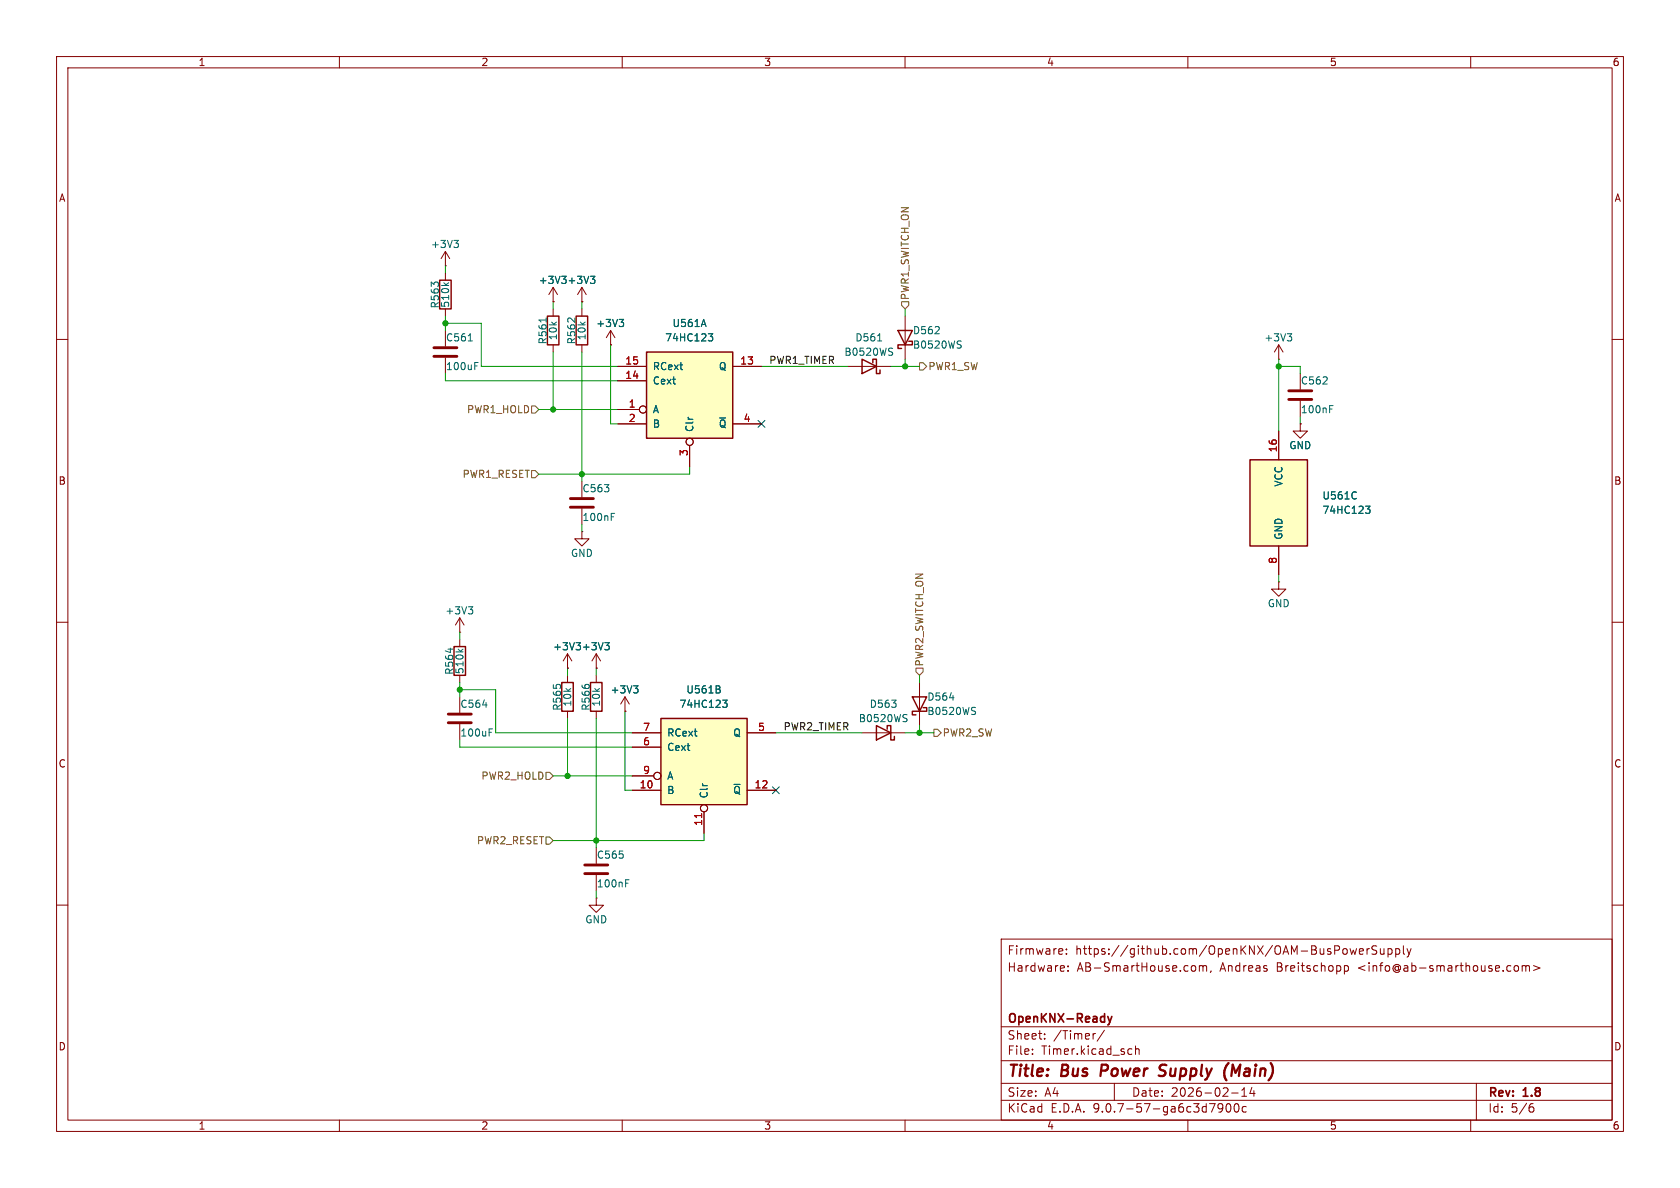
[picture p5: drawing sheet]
<svg xmlns="http://www.w3.org/2000/svg" width="297mm" height="210mm" viewBox="0 0 297 210" stroke-linecap="round" stroke-linejoin="round" font-family="sans-serif">
<g fill="none" stroke="#840000" stroke-width=".18">
<path d="M10 10h277v190h-277zM12 12h273v186h-273zM60 10v2M110 10v2M160 10v2M210 10v2M260 10v2M102.9 53.3h.1M102.9 50.8l-.8 1.3M102.9 50.8l.7 1.3M102.9 50.8v2.5M107.9 58.4l-.7 1.3"/>
<path d="M107.9 58.4l.8 1.3M107.9 58.4v2.6M10 60h2M107.9 61h.1M285 60h2M10 110h2M100.3 119.4v1.3M105.4 118.1h.1M105.4 115.6v2.5M105.4 119.4v1.3M105.4 115.6l-.8 1.2M105.4 115.6l.8 1.2"/>
<path d="M285 110h2M100.3 125.7v1.3M105.4 125.7v1.3M110.5 125.7h.1M110.5 123.2l-.8 1.3M110.5 123.2l.8 1.3M110.5 123.2v2.5M10 160h2M177 166h108v32h-108zM187.8 167.8l.1 .3-.7 .1M188.5 168.6v.1M188.5 167.8v.1"/>
<path d="M188.8 171.6v.1M188.8 170.8v.1M211.1 170.7l.3 .3v.4l-.3 .3M212 170.8l.5-.1 .2 .2M212 170.7v1M212.7 170.9l.2-.2 .3 .1 .1 .9M212.7 170.9v.8M214.1 171.6l-.1 .3M237.7 170.8l.4-.1 .3 .3v.4l-.2 .2h-.5M237.7 170.7v1.5M239.8 167.7l-.3 1-.3-.7-.2 .7M240.3 168.2l.7-.1v-.3l-.5-.1-.2 .2 .1 .7h.6"/>
<path d="M241.7 167.7v1M242.1 167.7l-.3 .1-.1 .2M243.4 167.3l-.6-.1-.2 .1v.5l.6 .3 .2 .3-.3 .3-.6-.1M244 167.7l.1 .9 .4 .1 .2-.1M244.7 167.7v1M245.4 167.8l.4-.1 .3 .3v.4l-.1 .2h-.6M245.4 167.7v1.5M246.7 167.8l.5-.1 .3 .3v.4l-.2 .2h-.6M246.7 167.7v1.5M248.1 167.2v1.3l.2 .2M248.7 167.7l.4 1M249.1 168.7l-.1 .4-.3 .1"/>
<path d="M249.5 167.7l-.4 1M267.8 170.8l.4-.1 .3 .3v.4l-.3 .3-.4-.1-.1-.2v-.4zM269.1 170.8l.4-.1 .2 .2M269.1 170.7v1M269.7 170.9l.3-.2 .3 .1 .1 .9M269.7 170.9v.8M271.1 170.7l1.1 .4-1.1 .5M285 160h2M60 198v2M110 198v2M160 198v2M177 194.5h108"/>
<path d="M177 191.5h108M177 187.5h108M177 181.5h108M182.5 186.3v.1M182.5 185.5v.1M184.7 183.6v.1M184.7 182.8v.1M193.7 182.7l-.3 .1M195.2 182.1l-1.2 2M197 191.5v3M199.7 185.4l.4 .1M200.1 186.3l-.4 .1"/>
<path d="M200.7 185.5l.3-.1 .3 .1 .1 .9M200.7 184.9v1.5M210 198v2M216.2 195.7l-.3 .3h-.3l-.3-.3 .2-.5 .4-.1 .2 .1a.99 .99 0 0 1-.4 1.4h-.2M216.9 195.2l.2-.1a.81 .81 0 0 1 .6 .6 .81 .81 0 0 1-.3 .8l-.2 .1a.81 .81 0 0 1-.3-1.4zM217.7 193.2h1.2M218.3 195.2l.2-.1a.81 .81 0 0 1 .6 .6 .81 .81 0 0 1-.3 .8l-.1 .1a.81 .81 0 0 1-.4-1.4zM219.5 193.8h.9M219.5 192.7l.5-.4v1.5M220.3 195.7l-.4-.1-.3 .3v.4l.1 .2h.6M221.3 192.2l-.3 1.1h.9M221.7 192.8v1"/>
<path d="M260 198v2M261 191.5v6.5M270.6 195.7h.4l.2 .3-.1 .5-.5 .1M271 195.1l-.4 .1"/>
</g>
<path d="M194.8 188.2l-.3 2M205.9 190a.85 .85 0 0 1-1.1 .1M205.9 188.2l-.6 .1a.46 .46 0 0 0-.3 .5 .46 .46 0 0 0 .3 .4l.6 .2M217.2 187.9l-.1 .1M218.4 189.6l-.5-1.4-.2 2" fill="none" stroke="#840000" stroke-width=".4"/>
<path d="M195.8 179.7l.4 1M196.6 179.7l-.4 1M196.2 180.7l-.1 .3-.3 .2" fill="none" stroke="#840000" stroke-width=".3"/>
<path d="M104.4 48.8h.8l-.5 .5M104.9 49.3l.3 .3v.3l-.3 .2M109.5 56.5h.7l-.4 .4M110 56.9l.2 .3v.3l-.2 .2M106.9 113.6h.8l-.4 .5M107.5 114.1l.2 .2v.3l-.2 .3M112 121.2h.8l-.4 .5M112.5 121.7l.3 .3v.3l-.3 .2" fill="none" stroke="#006464" stroke-width=".18"/>
<path d="M99.3 120.7h2v5h-2zM104.4 120.7h2v5h-2z" fill="none" stroke="#840000" stroke-width=".25"/>
<path d="M114.3 62.2h15.2v15.3h-15.2z" fill="#ffffc2"/>
<path d="M114.3 62.2h15.2v15.3h-15.2z" fill="none" stroke="#840000" stroke-width=".25"/>
<g fill="none" stroke="#840000" stroke-width=".18">
<path d="M109.2 64.8h5.1M109.2 67.3h5.1M109.2 72.4h3.8M109.2 74.9h5.1M121.9 78.7v3.9M129.5 64.8h5.1M129.5 74.9h5.1M81.3 111.8h.1M81.3 109.2l-.8 1.3M81.3 109.2l.7 1.3M81.3 109.2v2.6"/>
<circle cx="113.7" cy="72.4" r=".63"/>
<circle cx="121.9" cy="78.1" r=".63"/>
</g>
<path d="M124.4 56.5l.4 1.2M125.2 59h.8l-.4 .5 .3 .1 .1 .4-.2 .3h-.4M82.8 107.3h.8l-.4 .4M83.3 107.7l.3 .3v.3l-.3 .2" fill="none" stroke="#006464" stroke-width=".18"/>
<path d="M221 81.3h10.1v15.2h-10.1z" fill="#ffffc2"/>
<g fill="none" stroke="#840000" stroke-width=".25">
<path d="M77.7 49.5h2.1v5.1h-2.1zM96.8 55.9h2v5.1h-2zM101.9 55.9h2v5.1h-2zM158.7 58.4h2.6l-1.3 2.6zM152.4 63.5l2.5 1.3-2.5 1.2zM154.3 64.1v-.6h.6v2.5h.7v-.6M160.7 60.3h.6v.7h-2.6v.6h.7M221 81.3h10.1v15.2h-10.1zM80.3 114.3h2v5.1h-2zM154.9 128.3l2.6 1.2-2.6 1.3zM156.8 128.9v-.6h.7v2.5h.6v-.6M161.3 123.2h2.5l-1.2 2.5z"/>
<path d="M163.2 125.1h.6v.6h-2.5v.7h.6"/>
</g>
<g fill="none" stroke="#840000" stroke-width=".18">
<path d="M78.7 47h.1M78.7 44.5v2.5M78.7 48.3v1.2M78.7 54.6v1.3M78.7 58.4v2.8M78.7 44.5l-.7 1.2M78.7 44.5l.8 1.2M97.8 53.3h.1M97.8 50.8v2.5M97.8 54.6v1.3M97.8 50.8l-.8 1.3M97.8 50.8l.8 1.3"/>
<path d="M102.9 54.6v1.3M160 55.9v7.6M78.7 63.2v2.8M97.8 61v1.2M102.9 61v1.2M149.9 64.8h7.6M226.1 63.5h.1M226.1 61v2.5M226.1 76.2v5.1M226.1 61l-.8 1.2M226.1 61l.7 1.2M229.9 74.9v1.3h1.2l-1.2 1.3-1.3-1.3h1.3"/>
<path d="M229.9 74.9h.1M229.9 66v2.8M229.9 70.9v2.8M102.9 94v1.3h1.2l-1.2 1.2-1.3-1.2h1.3M102.9 94h.1M102.9 85.1v2.8M102.9 89.9v2.8M226.1 96.5v5.1M81.3 113v1.3M81.3 119.4v1.3M100.3 118.1h.1M100.3 115.6l-.7 1.2"/>
<path d="M100.3 115.6l.8 1.2M100.3 115.6v2.5M226.1 102.9v1.2h-1.3l1.3 1.3 1.2-1.3h-1.2M226.1 102.9h.1M81.3 123.2v2.8M81.3 128v2.8M152.4 129.5h7.6M162.6 120.7v7.6M105.4 158.8v1.2h1.3l-1.3 1.3-1.3-1.3h1.3M105.4 158.8h.1M105.4 149.9v2.8M105.4 154.7v2.8"/>
</g>
<g fill="none" stroke="#006464" stroke-width=".18">
<path d="M78.5 50l.5 .5M79.3 50l-.5 .3M80.3 42.5h.7l-.4 .5M80.8 43l.2 .2v.3l-.2 .3M96.6 56.2v.7M227.6 59h.8l-.5 .5M228.1 59.5l.3 .2v.3l-.3 .3M82.8 60.3h.7M83.9 64.7h.5M83.9 64.1h.6M155.2 60.3h.7M157.6 62.2l.2 .2-.2 .4"/>
<path d="M157.6 61.5l.2 .1M169.7 60.9l.2 .3-.2 .3M169.7 60.3h.2M235.1 72.3h.4M235.1 71.7h.6M108.1 90.7h.6M108.1 91.4h.4M239.7 87l.1 .1M239.8 88.1h-.1M241.4 89.5h.8l-.4 .5 .3 .1 .1 .4-.2 .2h-.4M79.6 114.6v.8M81 114.8l.5 .4"/>
<path d="M81.9 114.8l-.5 .3M85.3 124.6h.8M86.5 129.5h.4M86.5 128.8h.6M160.1 127l.3 .2-.3 .4M160.2 126.3l.2 .1M167.9 123.3h.8M172.2 125.7l.3 .2-.3 .4M172.3 125l.2 .1M110.6 156.1h.4M110.6 155.5h.6"/>
</g>
<path d="M76.7 61.5h4.1M76.7 63h4.1M227.8 69.1h4.1M227.8 70.6h4.1M100.8 88.1h4.1M100.8 89.7h4.1M79.2 126.2h4.1M79.2 127.8h4.1M103.4 152.9h4M103.4 154.4h4" fill="none" stroke="#840000" stroke-width=".51"/>
<path d="M116.8 127h15.3v15.2h-15.3z" fill="#ffffc2"/>
<path d="M116.8 127h15.3v15.2h-15.3z" fill="none" stroke="#840000" stroke-width=".25"/>
<g fill="none" stroke="#840000" stroke-width=".18">
<path d="M97.8 53.3h.1M102.9 53.3h.1M107.9 61h.1M109.2 64.8h5.1M109.2 67.3h5.1M109.2 72.4h3.8M109.2 74.9h5.1M121.9 78.7v3.9M129.5 64.8h5.1M129.5 74.9h5.1M226.1 76.2v5.1M229.9 74.9h.1"/>
<path d="M226.1 96.5v5.1M100.3 118.1h.1M105.4 118.1h.1M110.5 125.7h.1M111.8 129.5h5M111.8 132.1h5M111.8 137.2h3.8M111.8 139.7h5M132.1 129.5h5.1M132.1 139.7h5.1M124.5 143.5v3.8"/>
<circle cx="113.7" cy="72.4" r=".63"/>
<circle cx="121.9" cy="78.1" r=".63"/>
<circle cx="116.2" cy="137.2" r=".63"/>
<circle cx="124.5" cy="142.9" r=".63"/>
</g>
<path d="M124 143.8v.7" fill="none" stroke="#a90000" stroke-width=".18"/>
<g fill="none" stroke="#006464" stroke-width=".18">
<path d="M104.4 48.8h.8l-.5 .5M104.9 49.3l.3 .3v.3l-.3 .2M109.5 56.5h.7l-.4 .4M110 56.9l.2 .3v.3l-.2 .2M124.4 56.5l.4 1.2M125.2 59h.8l-.4 .5 .3 .1 .1 .4-.2 .3h-.4M239.7 87l.1 .1M239.8 88.1h-.1M241.4 89.5h.8l-.4 .5 .3 .1 .1 .4-.2 .2h-.4M106.9 113.6h.8l-.4 .5M107.5 114.1l.2 .2v.3l-.2 .3M112 121.2h.8l-.4 .5"/>
<path d="M112.5 121.7l.3 .3v.3l-.3 .2M127 121.8l.3 .3v.3l-.2 .1M127.2 121.3l.1 .2-.1 .3M127.8 123.8h.7l-.4 .5 .4 .1v.4l-.2 .2h-.4"/>
</g>
<path d="M159.4 53.3h1.3v.7l-.7 .6-.6-.6zM94 71.8h.6l.6 .6-.6 .6h-.6zM162.6 64.1h.6l.6 .7-.6 .6h-.6zM94 83.2h.6l.6 .6-.6 .7h-.6zM161.9 118.1h1.3v.6l-.6 .7-.7-.7zM96.5 136.5h.7l.6 .7-.6 .6h-.7zM165.1 128.9h.6l.7 .6-.7 .7h-.6zM96.5 148h.7l.6 .6-.6 .6h-.7z" fill="none" stroke="#725600" stroke-width=".18"/>
<g fill="none" stroke="#009600" stroke-width=".18">
<path d="M78.7 47v1.3M78.7 55.9v2.5M78.7 57.2h6.4v7.6h24.1M97.8 53.3v1.3M102.9 53.3v1.3M160 54.6v1.3M78.7 66v1.3h30.5M95.2 72.4h14M97.8 62.2v10.2M102.9 62.2v22.9M107.9 61v13.9h1.3M134.6 64.8h15.3"/>
<path d="M157.5 64.8h5.1M160 63.5v1.3M226.1 64.8h3.8v1.2M226.1 63.5v12.7M229.9 73.7v1.2M102.9 92.7v1.3M121.9 82.6v1.2h-26.7M81.3 111.8v1.2M100.3 118.1v1.3M105.4 118.1v1.3M162.6 119.4v1.3M226.1 101.6v1.3"/>
<path d="M81.3 121.9h6.3v7.6h24.2M81.3 120.7v2.5M81.3 130.8v1.3h30.5M97.8 137.2h14M100.3 127v10.2M105.4 127v22.9M110.5 125.7v14h1.3M137.2 129.5h15.2M160 129.5h5.1M162.6 128.3v1.2M105.4 157.5v1.3M124.5 147.3v1.3h-26.7"/>
</g>
<path d="M134 74.3l1.2 1.2M135.2 74.3l-1.2 1.2M136.6 139.1l1.2 1.2M137.8 139.1l-1.2 1.2" fill="none" stroke="#000084" stroke-width=".18"/>
<g fill="#009600" stroke="#009600" stroke-width=".18">
<circle cx="78.7" cy="57.2" r=".46"/>
<circle cx="102.9" cy="83.8" r=".46"/>
<circle cx="97.8" cy="72.4" r=".46"/>
<circle cx="226.1" cy="64.8" r=".46"/>
<circle cx="160" cy="64.8" r=".46"/>
<circle cx="162.6" cy="129.5" r=".46"/>
<circle cx="81.3" cy="121.9" r=".46"/>
<circle cx="100.3" cy="137.2" r=".46"/>
<circle cx="105.4" cy="148.6" r=".46"/>
</g>
<g font-size="2.8" fill="#840000">
<text x="178" y="190.9">Title:</text>
<text x="187.7" y="190.9">Bus</text>
<text x="195.4" y="190.9">Power</text>
<text x="206.6" y="190.9">Supply</text>
<text x="218.8" y="190.9">(Main)</text>
</g>
<g font-size="2.1" fill="#840000">
<text x="178" y="172">Hardware:</text>
<text x="178" y="169">Firmware:</text>
<text x="190.1" y="169">https://github.com/OpenKNX/OAM-BusPowerSupply</text>
<text x="190.4" y="172">AB-SmartHouse.com,</text>
<text x="215.7" y="172">Andreas</text>
<text x="225.8" y="172">Breitschopp</text>
<text x="240.3" y="172">&lt;info@ab-smarthouse.com&gt;</text>
<text x="178" y="184">Sheet:</text>
<text x="178" y="181.2">OpenKNX-Ready</text>
<text x="186.2" y="184">/Timer/</text>
<text x="178" y="186.7">File:</text>
<text x="184.1" y="186.7">Timer.kicad_sch</text>
<text x="178" y="196.9">KiCad</text>
<text x="178" y="194.1">Size:</text>
<text x="184.7" y="194.1">A4</text>
<text x="185.7" y="196.9">E.D.A.</text>
<text x="193.3" y="196.9">9.0.7-57-ga6c3d7900c</text>
<text x="200" y="194.1">Date:</text>
<text x="207" y="194.1">2026-02-14</text>
<text x="263" y="194.3">Rev:</text>
<text x="263" y="196.9">Id:</text>
<text x="267.1" y="196.9">5/6</text>
<text x="269.4" y="194.3">1.8</text>
</g>
<g font-size="1.8" fill="#840000">
<text x="35" y="11.9">1</text>
<text x="85" y="11.9">2</text>
<text x="135" y="11.9">3</text>
<text x="185" y="11.9">4</text>
<text x="235" y="11.9">5</text>
<text x="285" y="11.9">6</text>
<text x="10.3" y="35.9">A</text>
<text x="285.3" y="35.9">A</text>
<text x="10.3" y="85.9">B</text>
<text x="285.3" y="85.9">B</text>
<text x="10.3" y="135.9">C</text>
<text x="285.3" y="135.9">C</text>
<text x="10.3" y="185.9">D</text>
<text x="285.3" y="185.9">D</text>
<text x="35" y="199.9">1</text>
<text x="85" y="199.9">2</text>
<text x="135" y="199.9">3</text>
<text x="185" y="199.9">4</text>
<text x="235" y="199.9">5</text>
<text x="285" y="199.9">6</text>
</g>
<g font-size="1.8" fill="#006464">
<text x="76.1" y="44">+3V3</text>
<text x="95.1" y="50.4">+3V3 +3V3</text>
<text x="77.8" y="54.6" transform="rotate(-90 77.8 54.6)">R563</text>
<text x="79.6" y="54.5" transform="rotate(-90 79.6 54.5)">510k</text>
<text x="105.3" y="58">+3V3</text>
<text x="118.8" y="58">U561A</text>
<text x="161.3" y="59.3">D562</text>
<text x="78.7" y="60.6">C561</text>
<text x="78.7" y="65.6">100uF</text>
<text x="96.8" y="61" transform="rotate(-90 96.8 61)">R561</text>
<text x="98.7" y="60.2" transform="rotate(-90 98.7 60.2)">10k</text>
<text x="101.9" y="61" transform="rotate(-90 101.9 61)">R562</text>
<text x="103.7" y="60.2" transform="rotate(-90 103.7 60.2)">10k</text>
<text x="115.3" y="65.6">RCext</text>
<text x="117.5" y="60.6">74HC123</text>
<text x="127" y="65.6">Q</text>
<text x="149.2" y="63.1">B0520WS</text>
<text x="151.1" y="60.6">D561</text>
<text x="161.3" y="61.8">B0520WS</text>
<text x="223.4" y="60.6">+3V3</text>
<text x="115.3" y="68.2">Cext</text>
<text x="229.9" y="68.2">C562</text>
<text x="115.3" y="73.3">A</text>
<text x="115.3" y="75.8">B</text>
<text x="122.8" y="76.5" transform="rotate(-90 122.8 76.5)">Clr</text>
<text x="127" y="75.8">~{Q}</text>
<text x="229.9" y="73.3">100nF</text>
<text x="227.8" y="79.6">GND</text>
<text x="102.9" y="87.2">C563</text>
<text x="226.9" y="86.1" transform="rotate(-90 226.9 86.1)">VCC</text>
<text x="233.7" y="88.5">U561C</text>
<text x="102.9" y="92.3">100nF</text>
<text x="226.9" y="95.5" transform="rotate(-90 226.9 95.5)">GND</text>
<text x="233.7" y="91">74HC123</text>
<text x="100.8" y="98.7">GND</text>
<text x="224" y="107.5">GND</text>
<text x="78.6" y="108.8">+3V3</text>
<text x="80.3" y="119.4" transform="rotate(-90 80.3 119.4)">R564</text>
<text x="82.1" y="119.3" transform="rotate(-90 82.1 119.3)">510k</text>
<text x="97.7" y="115.2">+3V3 +3V3</text>
<text x="81.3" y="125.3">C564</text>
<text x="99.4" y="125.7" transform="rotate(-90 99.4 125.7)">R565</text>
<text x="101.2" y="125" transform="rotate(-90 101.2 125)">10k</text>
<text x="104.5" y="125.7" transform="rotate(-90 104.5 125.7)">R566</text>
<text x="106.3" y="125" transform="rotate(-90 106.3 125)">10k</text>
<text x="107.8" y="122.8">+3V3</text>
<text x="120" y="125.3">74HC123</text>
<text x="121.2" y="122.8">U561B</text>
<text x="153.7" y="125.3">D563</text>
<text x="163.8" y="124.1">D564</text>
<text x="81.3" y="130.4">100uF</text>
<text x="117.9" y="130.4">RCext</text>
<text x="129.5" y="130.4">Q</text>
<text x="151.7" y="127.9">B0520WS</text>
<text x="163.8" y="126.6">B0520WS</text>
<text x="117.9" y="132.9">Cext</text>
<text x="117.9" y="138">A</text>
<text x="117.9" y="140.6">B</text>
<text x="125.3" y="141.2" transform="rotate(-90 125.3 141.2)">Clr</text>
<text x="129.5" y="140.6">~{Q}</text>
<text x="105.4" y="152">C565</text>
<text x="105.4" y="157.1">100nF</text>
<text x="103.4" y="163.4">GND</text>
</g>
<g font-size="1.8" fill="#725600">
<text x="160.9" y="53.1" transform="rotate(-90 160.9 53.1)">PWR1_SWITCH_ON</text>
<text x="164" y="65.6">PWR1_SW</text>
<text x="82.5" y="73.3">PWR1_HOLD</text>
<text x="81.7" y="84.7">PWR1_RESET</text>
<text x="163.4" y="117.9" transform="rotate(-90 163.4 117.9)">PWR2_SWITCH_ON</text>
<text x="166.6" y="130.4">PWR2_SW</text>
<text x="85" y="138">PWR2_HOLD</text>
<text x="84.2" y="149.5">PWR2_RESET</text>
</g>
<g font-size="1.8" fill="#a90000">
<text x="110.4" y="64.5">15</text>
<text x="130.8" y="64.5">13</text>
<text x="110.4" y="67.1">14</text>
<text x="111.1" y="72.1">1</text>
<text x="111.1" y="74.7">2</text>
<text x="131.4" y="74.7">4</text>
<text x="121.7" y="80.7" transform="rotate(-90 121.7 80.7)">3</text>
<text x="225.8" y="80.1" transform="rotate(-90 225.8 80.1)">16</text>
<text x="225.8" y="99.8" transform="rotate(-90 225.8 99.8)">8</text>
<text x="113.6" y="129.3">7</text>
<text x="113.6" y="131.8">6</text>
<text x="133.9" y="129.3">5</text>
<text x="113.6" y="136.9">9</text>
<text x="113" y="139.4">10</text>
<text x="133.3" y="139.4">12</text>
<text x="124.2" y="146.1" transform="rotate(-90 124.2 146.1)">11</text>
</g>
<g font-size="1.8" fill="#0f0f0f">
<text x="135.9" y="64.4">PWR1_TIMER</text>
<text x="138.4" y="129.2">PWR2_TIMER</text>
</g>
</svg>
